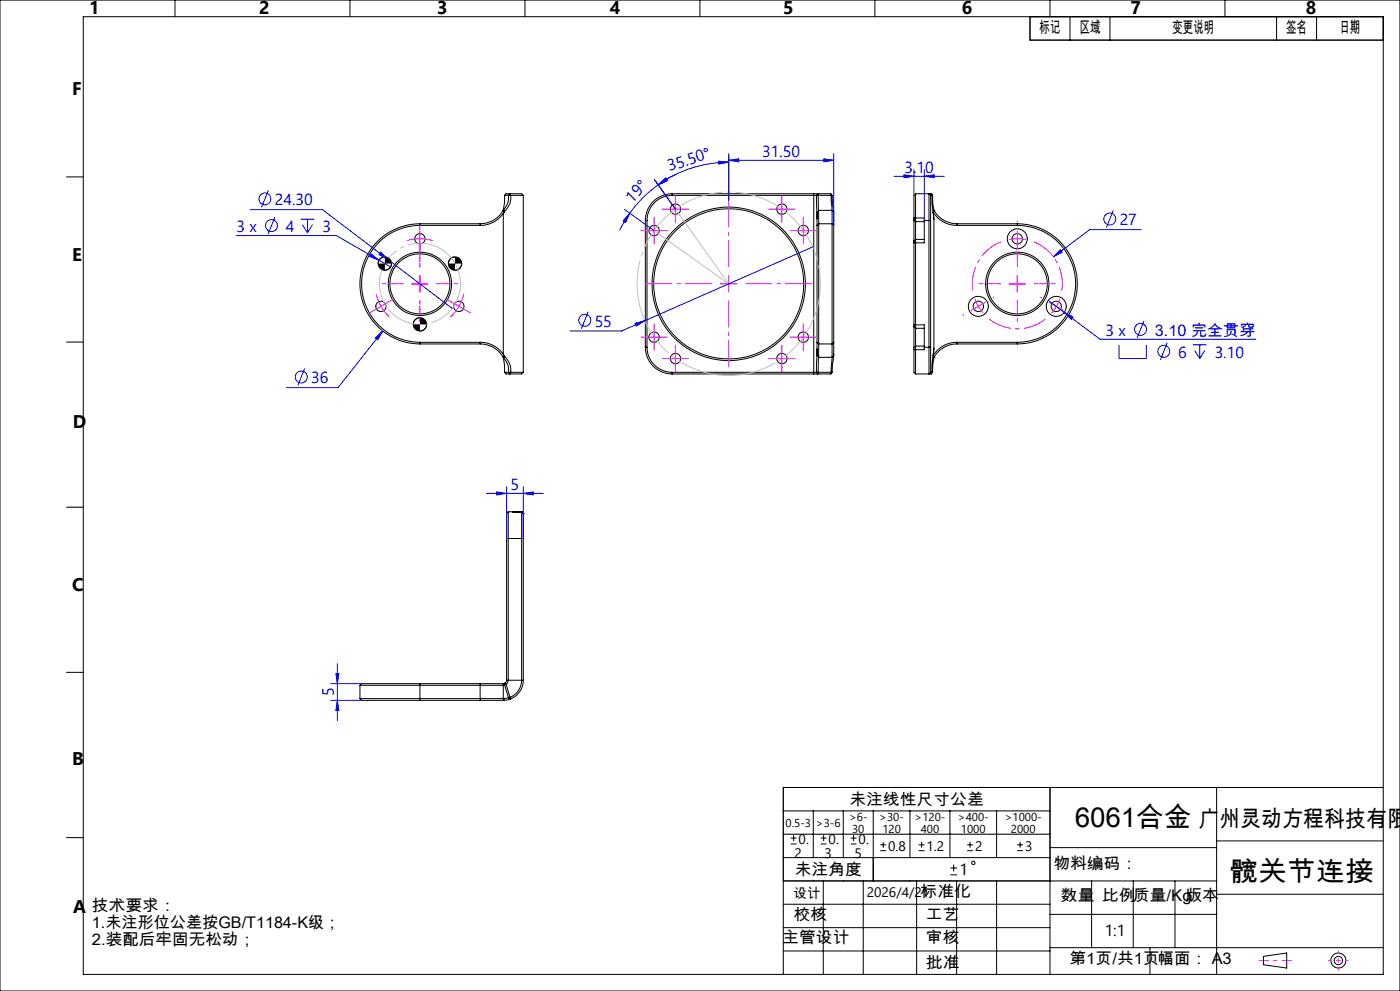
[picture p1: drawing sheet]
<svg xmlns="http://www.w3.org/2000/svg" width="420mm" height="297mm" viewBox="0 0 420 297" stroke-linecap="round" stroke-linejoin="round" font-family="sans-serif">
<g fill="none" stroke="#000" stroke-width=".3">
<path d="M0 0h420v297h-420zM25 5h390v287h-390zM52.5 0v5M105 0v5M157.5 0v5M210 0v5M262.5 0v5M309 5v7h106M315 0v5M321 5v7M333 5v7M367.5 0v5"/>
<path d="M383 5v7M395 5v7M20 53h5M151.4 58.5l-.1 2.3-.3 2.2M151.4 58.5l1.1 .1M152.5 58.6l-.2 2.3-1.3 2.1M152.5 58.6h.7M153 58.1h2a1.99 1.99 0 0 1 2 .5M153 58.1l-.5 .5M153 58.1l.2 .5M153 58.1h-1.2l-.4 .4M153.2 58.6a5.6 5.6 0 0 1-1.9 4.9"/>
<path d="M153.2 58.6h3.8M157 58.6v53M201.6 58.6h43.3M201.6 58.6a7.6 7.6 0 0 0-7.5 7.5M201.6 58.1a8 8 0 0 0-8 8M201.6 58.1h42.5M201.6 58.1v.5M244.1 58.1h1.2M244.1 58.1v54M244.9 58.6l.2 7M245.3 58.1h3.9M245.3 58.1l-.4 .5"/>
<path d="M245.3 58.1l.2 .4M245.5 58.5v4.8M245.5 58.5l-.6 .1M245.5 58.5l3.8 .1M249.2 58.1l.1 .5M249.2 58.1l.5 .5M249.3 58.6l.3 4.4M249.3 58.6h.4M249.7 58.6l.4 4.9M274.7 58.1v7.2M274.7 58.1a1.93 1.93 0 0 0-.5 2v5.3M274.7 58.1h4"/>
<path d="M278.7 58.1v54M278.7 58.1h.6M278.7 58.1l.5 .5M279.2 58.6v7.5M279.2 58.6h.4M279.3 58.1l.3 .5M279.3 58.1l.5 .4M279.6 58.6v2.6l.6 4.4M279.8 58.5v2.3l.4 2.2M279.8 58.5l-.2 .1M115.5 77l-1.2 .4-.7 .8-.1 .8M117.4 79l-.3 1.2-.8 .6-.8 .2"/>
<path d="M126 67.6a17.5 17.5 0 0 0-17.5 17.5 17.5 17.5 0 0 0 17.5 17.5M126 67.1a18 18 0 0 0-18 18 18 18 0 0 0 18 18M126 67.6h18M126 67.1v.5M126 67.1h18M136.5 77l-1.4 .5-.4 .7-.2 .8M138.5 79l-.2 .8-.5 .7-1.3 .5M144 67.1v.5M150.9 63.1a8 8 0 0 1-6.9 4M150.9 63.1l.4 .4M151 63h.1M151 64a8.4 8.4 0 0 1-7 3.6"/>
<path d="M151 64v42.1M151 63l-.1 .1M151.3 63.5l-.3 .5M193.6 66.1v38M193.6 66.1h.5M194.1 66.1v38M245.1 67.6v35M245.5 63.3l-.4 .3v4M245.6 67.1v36M245.6 63v4.1M245.6 67.1h4M245.6 67.1l-.5 .5"/>
<path d="M245.6 63h4M245.6 63l-.1 .3M249.6 63v.1M249.6 67.1v36M249.6 63.1v4M249.6 67.1l.5 .5M249.6 63.1l.5 .4M250.1 67.6v35M250.1 63.5v4.1M274.2 72.2v.6M274.2 65.4v.5M274.2 65.9v6.3"/>
<path d="M274.2 65.9l.5 .5M274.2 72.8v24.6M274.7 71.8v26.6M274.7 65.3h2.6v.8M274.7 65.3v1.1M274.7 66.4v5.4M274.7 71.8h2.6M274.7 71.8l-.5 .4M274.7 66.4h2.6M274.7 65.3l-.5 .1M277.3 66.1h1.9M277.3 66.1v6.7h-3.1"/>
<path d="M279.2 66.1v38M280 63.6a8.5 8.5 0 0 0 7.1 4M280 63.6l.2 2M280.2 63l-.2 .6M280.2 63a8 8 0 0 0 6.9 4.1M280.2 65.6v38.9M280.2 63h.1M287.1 67.6h18.1M287.1 67.1h18.1M287.1 67.1v.5M305.2 67.6a17.5 17.5 0 0 1 17.5 17.5 17.5 17.5 0 0 1-17.5 17.5M305.2 67.1a18 18 0 0 1 18 18 18 18 0 0 1-18 18"/>
<path d="M305.2 67.1v.5M126 95.2l-1.4 .5-.5 .7-.1 .8M128 97.2l-.2 .8-.5 .7-1.3 .5M274.2 97.4v.5M274.2 97.9v6.3M274.2 97.9l.5 .5M274.2 97.4h3.1v6.7M274.7 98.4v5.3M274.7 98.4h2.6M20 102.5h5M126 102.6h18M126 102.6v.5"/>
<path d="M126 103.1h18M144 102.6a8.6 8.6 0 0 1 7 3.5M144 103.1a7.9 7.9 0 0 1 6.9 3.9M144 102.6v.5M150.9 107l.1 .1M151 107.1h.1M151 107.1l1.3 2.1 .3 2.4 .4 .5M151 107.1l.3 2.2 .1 2.3M151 106.1l.3 .5M151.3 106.6a6.4 6.4 0 0 1 1.9 5M151.3 106.6l-.4 .4M151.4 111.6h1.8"/>
<path d="M151.4 111.6l.4 .5h1.2M153.2 111.6h3.8M153.2 111.6l-.2 .5M157 111.6a2.42 2.42 0 0 1-2.5 .5h-1.5M193.6 104.1a8 8 0 0 0 8 8M193.6 104.1h.5M194.1 104.1a7.6 7.6 0 0 0 7.5 7.5M201.6 111.6h43.3M201.6 112.1h42.5M201.6 111.6v.5M244.1 112.1h1.3M244.9 111.6h4.8"/>
<path d="M244.9 111.6l.5 .5M245.1 102.6v3.9l.4 .4M245.1 104.5l-.2 7.1M245.1 102.6l.5 .5M245.4 112.1h3.8M245.5 106.9l-.1 5.2M245.5 106.9l.1 .2M245.6 103.1v4M245.6 103.1h4M245.6 107.1h4M249.6 107.1l-.4 5M249.6 103.1v3.9"/>
<path d="M249.6 107v.1M249.7 111.6l-.5 .5M250.1 102.6v4M250.1 106.6l-.4 5M250.1 102.6l-.5 .5M250.1 106.6l-.5 .4M274.2 104.2v.6M274.2 104.8v5.3a1.93 1.93 0 0 0 .5 2M274.2 104.8h.5M274.7 104.8v7.3M274.7 103.7v1.1M274.7 112.1h4"/>
<path d="M274.7 103.7h2.6M274.7 103.7l-.5 .5M277.3 104.1v.7h-2.6M277.3 104.1h1.9M278.7 112.1h.7M279.2 104.1v7.5M279.2 111.6h.4M279.2 111.6l-.5 .5M279.6 111.6h.2M279.6 111.6l-.2 .5M279.8 111.6l-.4 .5M280 106.5l.2 .6"/>
<path d="M280.2 104.5l-.5 4-.1 3.1M280.2 107.1l-.4 2.2v2.3M280.2 104.5l-.2 2M280.2 107.1h.1M287.1 103.1a8 8 0 0 0-6.9 4M287.1 102.6a8.4 8.4 0 0 0-7.1 3.9M287.1 102.6h18.1M287.1 103.1h18.1M287.1 102.6v.5M305.2 102.6v.5M20 152h5M152.5 153.4v50.7l-.7 1"/>
<path d="M152.5 153.4a1.93 1.93 0 0 0-.5 2v6M152.5 153.4h4M153.9 153.4h2.6M156.5 153.4v50.5a5.5 5.5 0 0 1-3.5 5.1M156.5 153.4h.1M156.5 153.4l.5 .5M157 153.9v7.5M157 153.9h.1M152 161.4h5M152 161.4v42.5M157 161.4v42.5M20 201.5h5"/>
<path d="M108 205.4h43M108 209.4h42.9M108 209.4a1.88 1.88 0 0 0 2 .5h16M108 205.4v4M126 204.9h-16a1.96 1.96 0 0 0-2 .5M126 204.9v5M126 204.9h18M126 209.9h18M144 204.9h7.2l-.3 .4M144 204.9v5M150.9 205.3h.1M150.9 209.4l.4 .5"/>
<path d="M150.9 209.4h.1M150.9 205.3l.1 .1M151 205.4v4M151.3 209.9h-7.3M151.4 205.2l-.4 .1M151.4 205.2l1.1 3.9M151.6 204.7l-.6 .2M151.6 204.7l-.2 .5M151.6 204.7l.2 .4M151.8 205.1l-.4 .1M151.8 205.1l1.2 3.9M152 203.9l-.4 .8"/>
<path d="M152 203.9h5M152.5 209.1l-1.5 .3M152.5 209.1l.7 .3M153 209l-.5 .1M153 209l.2 .4M153.2 209.4l-1.9 .5M157 203.9a5.9 5.9 0 0 1-3.8 5.5M315 236v56M365 236v56M415 236h-180v56M20 251h5M235 243h80"/>
<path d="M235 250h80M235 257h80M237.2 252.9h1.8M237.2 251.2h1.8M238.1 250.3v1.8M244 243v14M246.2 252.9h1.8M246.2 251.2h1.8M247.1 250.3v1.8M253 243v14M255.2 252.9h1.8M255.2 251.2h1.8"/>
<path d="M256.1 250.3v1.8M262 243v21M264.1 254.9h1.8M264.1 253.2h1.8M265 252.3v1.8M273 243v14M275.6 254.9h1.8M275.6 253.2h1.8M276.5 252.3v1.8M285 243v14M286.1 259.1v2.1M290.2 254.9h1.7"/>
<path d="M290.2 253.2h1.7M291 252.3v1.8M299 243v14M305.2 254.9h1.7M305.2 253.2h1.7M306 252.3v1.8M315 254h50M365 252h50M235 264h130M235 278h80M235 271h80M247 264v28"/>
<path d="M259 264v28M275 264v28M285.1 262.2h2M285.1 260.1h2M287 264v28M299 264v28M315 274h50M327.5 264v20M340 264v20M352.5 264v20M365 268h50M235 285h80"/>
<path d="M315 284h100M345 284v8M379 286.6l7-1v4.5l-7-1z"/>
<circle cx="115.4" cy="79" r="2.01"/>
<circle cx="126" cy="71.6" r="1.56"/>
<circle cx="136.5" cy="79" r="2.01"/>
<circle cx="196.2" cy="69.1" r="1.56"/>
<circle cx="202.6" cy="62.7" r="1.56"/>
<circle cx="234.6" cy="62.7" r="1.55"/>
<circle cx="241" cy="69.1" r="1.56"/>
<circle cx="305.2" cy="71.6" r="3"/>
<circle cx="305.2" cy="71.6" r="1.56"/>
<circle cx="114.3" cy="91.8" r="1.55"/>
<circle cx="126" cy="85.1" r="9.5"/>
<circle cx="126" cy="85.1" r="9"/>
<circle cx="126" cy="97.2" r="2"/>
<circle cx="137.7" cy="91.8" r="1.56"/>
<circle cx="218.6" cy="85.1" r="22.5"/>
<circle cx="218.6" cy="85.1" r="23"/>
<circle cx="293.5" cy="91.8" r="1.56"/>
<circle cx="293.5" cy="91.8" r="3"/>
<circle cx="305.2" cy="85.1" r="9"/>
<circle cx="305.2" cy="85.1" r="9.5"/>
<circle cx="316.9" cy="91.8" r="1.56"/>
<circle cx="316.9" cy="91.8" r="2.99"/>
<circle cx="196.2" cy="101" r="1.55"/>
<circle cx="202.6" cy="107.5" r="1.55"/>
<circle cx="234.6" cy="107.5" r="1.54"/>
<circle cx="241" cy="101" r="1.55"/>
<circle cx="292" cy="258.6" r=".52"/>
<circle cx="401.5" cy="287.9" r="1.24"/>
<circle cx="401.5" cy="287.9" r="2.25"/>
</g>
<g fill="none" stroke="#00f" stroke-width=".3">
<path d="M80.5 57l-2 5.2M196.3 53.8l6.3 8.9M197.4 55.4l-4.6 3.9-3.9 4.6M197.4 55.4l2.3-2 .5 .7zM202.6 52.3l-5.2 3.1M215.6 48.3l3 .3-3 .6zM218.6 48l3-.4v.9zM218.6 46v14.1M218.6 48h31.5M218.6 48.6a37 37 0 0 0-21.2 6.8M247.1 47.6l3 .4-3 .5zM250.1 46v21.6"/>
<path d="M268.2 52.8h15.1M271.2 52.4l3 .4-3 .5zM274.2 50.8v7.8M277.3 52.8l3-.4v.9zM277.3 50.8v15.3M70.9 70.6h30l12.8 7.4M75 62.8h21.7l19.6 14.9M82.5 65l-2.1 5.2M90.2 65.7h4.1M90.7 67.3l1.6 2.5M92.3 65.7v4.1M93.8 67.3l-1.5 2.5"/>
<path d="M111.3 76.1l2.4 1.9-2.8-1.1zM113.7 78l3.5 2M114.2 75.5l2.1 2.2-2.6-1.4zM116.3 77.7l19.3 14.7M187.3 62.8l8.9 6.3M188.9 63.9l-1.2 2.8-.8-.5zM188.9 63.9l-3 5.1M243.8 74l-50.4 22.1M318.1 74.8l.6 .8-2.7 1.4zM334 63.1l-2.1 5.1M342.4 68.8h-15.5l-10.9 8.2M114.8 99.2l-13.4 17h-15.5"/>
<path d="M176.5 93.4l-2.1 5.1M190.5 96.9l2.9-.8-2.5 1.7zM193.4 96.1l-6.9 3.1h-15.5M314.5 90l4.8 3.6M319.3 93.6l2.6 1.5-.5 .7zM319.3 93.6l10.7 8.1h46.7M343.2 96.2l-2.1 5.1M91.4 110.4l-2 5.1M112.6 101.3l2.2-2.1-1.5 2.6zM335.7 103.4v4.1h8.2v-4.1M350.2 102.7l-2.1 5.1M357.9 103.4h4.1"/>
<path d="M358.4 105l1.5 2.5M359.9 103.4v4.1M361.5 105l-1.6 2.5M146 147.9h17M149 147.4l3 .5-3 .4zM152 145.9v15.5M157 147.9l3-.5v.9zM157 145.9v15.5M101.2 198.9v17M99.2 209.9h9.3M99.2 204.9h9.3M100.8 201.9h.9l-.5 3z"/>
<path d="M101.2 209.9l.5 3h-.9z"/>
<circle cx="79.5" cy="59.6" r="1.8"/>
<circle cx="81.5" cy="67.6" r="1.79"/>
<circle cx="332.9" cy="65.6" r="1.79"/>
<circle cx="175.4" cy="96" r="1.8"/>
<circle cx="342.2" cy="98.7" r="1.8"/>
<circle cx="90.4" cy="113" r="1.8"/>
<circle cx="349.1" cy="105.3" r="1.8"/>
</g>
<g fill="none" stroke="#f0f" stroke-width=".3" stroke-dasharray="30.5 1.3 1.3 1.3" stroke-linecap="butt">
<path d="M123.5 71.8l-1.5 .4M126 71.6l-2.5 .2M126 71.6l2.5 .2M126 71.6v-2.5M126 71.6v2.5M126 69.1v-1.6M126 74.1v1.5M128.5 71.8l1.5 .4M193.7 69.1h-1.5M196.2 66.6v-1.6M196.2 71.6v1.5M198.7 69.1h1.6"/>
<path d="M200.2 62.7h-1.6M202.7 60.2v-1.6M202.7 65.2v1.5M205.2 62.7h1.5M232.1 62.7h-1.6M234.6 60.2v-1.6M234.6 65.2v1.5M237.1 62.7h1.5M238.5 69.1h-1.5M241 66.6v-1.6M241 71.6v1.5M243.5 69.1h1.6"/>
<path d="M305.2 71.6l-2.5 .2M305.2 71.6l2.5 .2M305.2 71.6v-2.5M305.2 71.6v2.5M305.2 66.6v-.5M305.2 76.6v.5M112.1 93.1l-1.3 .7M113.3 89.5l-.5-1.5M114.3 91.8l1.4 2M114.3 91.8l-1-2.3M114.3 91.8l-2.2 1.3M114.3 91.8l2.2-1.2"/>
<path d="M115.7 93.8l1.1 1.2M116.5 90.6l1.3-.8M126 85.1v-2.5M126 85.1h-2.5M126 85.1v2.5M126 85.1h2.5M135.5 90.6l-1.3-.8M136.2 93.8l-1 1.2M138.7 89.5l.5-1.5M139.9 93.1l1.3 .7M196.2 98.5v-1.5M241 98.5v-1.5"/>
<path d="M289.2 94.3l-.4 .3M297.8 89.3l.5-.2M305.2 85.1v-2.5M305.2 85.1h-2.5M305.2 85.1v2.5M305.2 85.1h2.5M312.6 89.3l-.5-.2M316.9 91.8l1-2.3M316.9 91.8l-1.4 2M316.9 91.8l2.2 1.3M316.9 91.8l-2.2-1.2M321.2 94.3l.5 .3"/>
<path d="M193.7 101h-1.5M196.2 103.5v1.6M198.7 101h1.6M200.2 107.4h-1.6M202.7 104.9v-1.5M202.7 109.9v1.6M205.2 107.4h1.5M232.1 107.4h-1.6M234.6 104.9v-1.5M234.6 109.9v1.6M237.1 107.4h1.5M238.5 101h-1.5"/>
<path d="M241 103.5v1.6M243.5 101h1.6"/>
</g>
<path d="M300.3 72.5a13.5 13.5 0 0 0-8.4 14.6M296.7 95.6a13.5 13.5 0 0 0 17 0M318.5 87.1a13.5 13.5 0 0 0-8.4-14.6" fill="none" stroke="#f0f" stroke-width=".3" stroke-dasharray="30.5 1.3 1.3 1.3" stroke-dashoffset="23.2" stroke-linecap="butt"/>
<g fill="none" stroke="#f0f" stroke-width=".3">
<path d="M193.7 69.1h5M196.2 66.6v5M200.1 62.7h5M202.6 60.2v5M232.1 62.7h5M234.6 60.2v5M238.5 69.1h5M241 66.6v5M123.5 85.1h5M126 82.6v5M135.5 90.6l2.2 1.2M137.7 91.8l-1.5 2.1"/>
<path d="M137.7 91.8l2.1 1.3M138.7 89.6l-1 2.2M196.2 98.5v5M216.1 85.1h5M218.6 82.6v5M241 98.5v5M292.5 89.6l1 2.2M293.5 91.8l1.4 2.1M293.5 91.8l-2.2 1.3M295.7 90.6l-2.2 1.2M302.7 85.1h5M305.2 82.6v5"/>
<path d="M193.7 101h5M200.1 107.5h5M202.6 104.9v5.1M232.1 107.5h5M234.6 104.9v5.1M238.5 101h5"/>
</g>
<path d="M244.9 77a27.5 27.5 0 0 0-46-11.1 27.5 27.5 0 0 0 12.6 45.7 27.5 27.5 0 0 0 33.8-33.2l-.4-1.4" fill="none" stroke="#c0c0c0" stroke-width=".3" stroke-dasharray="30.5 1.3 1.3 1.3" stroke-dashoffset="-2.6" stroke-linecap="butt"/>
<path d="M137.6 81.5a12.1 12.1 0 0 0-20.3-5 12.1 12.1 0 0 0 5.3 20.2 12.1 12.1 0 0 0 15.3-14.2l-.3-1" fill="none" stroke="#c0c0c0" stroke-width=".3" stroke-dasharray="30.5 1.3 1.3 1.3" stroke-dashoffset="11.4" stroke-linecap="butt"/>
<path d="M121 85.1h-4.3M126 80.1v-4.3M126 90.1v4.2M131 85.1h4.2M300.2 85.1h-4.2M305.2 80.1v-4.3M305.2 90.1v4.2M310.2 85.1h4.3" fill="none" stroke="#f0f" stroke-width=".3" stroke-dasharray="30.5 1.3 1.3 1.3" stroke-dashoffset="30.3" stroke-linecap="butt"/>
<path d="M121 85.1h-6.5M126 80.1v-6.5M126 90.1v6.5M131 85.1h6.5M300.2 85.1h-6.5M305.2 80.1v-6.5M305.2 90.1v6.5M310.2 85.1h6.5" fill="none" stroke="#f0f" stroke-width=".3" stroke-dasharray="30.5 1.3 1.3 1.3" stroke-dashoffset="29.1" stroke-linecap="butt"/>
<path d="M213.6 85.1h-20M218.6 80.1v-20M218.6 90.1v20M223.6 85.1h20" fill="none" stroke="#f0f" stroke-width=".3" stroke-dasharray="30.5 1.3 1.3 1.3" stroke-dashoffset="22.4" stroke-linecap="butt"/>
<path d="M398.5 287.9h6M401.5 284.9v6" fill="none" stroke="#f0f" stroke-width=".3" stroke-dasharray="30.5 1.3 1.3 1.3" stroke-dashoffset="29.4" stroke-linecap="butt"/>
<path d="M377.5 287.9h10" fill="none" stroke="#f0f" stroke-width=".3" stroke-dasharray="30.5 1.3 1.3 1.3" stroke-dashoffset="27.4" stroke-linecap="butt"/>
<path d="M202.6 62.7l16 22.4-22.4-16" fill="none" stroke="#c0c0c0" stroke-width=".3"/>
<path d="M134.5 79l.4 1.2 .8 .6 .8 .2v-2zM136.5 77v2h2l-.2-.8-.6-.8zM113.5 79l.2 1 .6 .6 1.2 .4v-2zM115.5 77v2h1.9l-.5-1.4-.8-.5zM124 97.2l.1 .8 .5 .7 1.4 .5v-2zM126 95.2v2h2l-.2-.8-.5-.7z" fill="#000"/>
<g fill="#00f">
<path d="M247.1 47.6l3 .4-3 .5zM218.6 48l3-.4v.9z"/>
<path d="M112.6 101.3l.7 .5 1.5-2.6zM111.3 76.1l-.4 .8 2.8 1.1zM318.1 74.8l-2.1 2.2 2.7-1.4zM319.3 93.6l2.1 2.2 .5-.7z"/>
<path d="M277.3 52.8l3-.4v.9zM271.2 52.4l3 .4-3 .5z"/>
<path d="M157 147.9l3-.5v.9zM149 147.4l3 .5-3 .4z"/>
<path d="M101.2 209.9l.5 3h-.9zM100.8 201.9h.9l-.5 3z"/>
<path d="M114.2 75.5l-.5 .8 2.6 1.4zM190.5 96.9l.4 .9 2.5-1.7z"/>
<path d="M215.6 48.3l3 .3-3 .6zM197.4 55.4l2.3-2 .5 .7z"/>
<path d="M197.4 55.4l2.3-2 .5 .7zM188.9 63.9l-1.2 2.8-.8-.5z"/>
</g>
<g font-size="8.2">
<text x="322.4" y="247.9">6061合金</text>
<text x="369" y="264">髋关节连接</text>
</g>
<text font-size="6.9" x="359.5" y="247.8">广州灵动方程科技有限</text>
<g font-size="5.5">
<text x="26.7" y="4.3">1</text>
<text x="77.7" y="4.3">2</text>
<text x="131.2" y="4.3">3</text>
<text x="183" y="4.3">4</text>
<text x="235" y="4.3">5</text>
<text x="288.5" y="4.3">6</text>
<text x="339.2" y="4.3">7</text>
<text x="391.8" y="4.3">8</text>
<text x="21.7" y="28.5">F</text>
<text x="21.7" y="78.1">E</text>
<text x="21.8" y="128.2">D</text>
<text x="21.6" y="177.2">C</text>
<text x="21.7" y="229.3">B</text>
<text x="21.9" y="273.5">A</text>
</g>
<g font-size="4.8">
<text x="311.9" y="9.8">标记</text>
<text x="323.9" y="9.8">区域</text>
<text x="351.7" y="9.8">变更说明</text>
<text x="385.8" y="9.8">签名</text>
<text x="401.8" y="9.8">日期</text>
<text x="254.8" y="241.2">未注线性尺寸公差</text>
<text x="238.4" y="262.2">未注角度</text>
<text x="287.8" y="262.2">1</text>
<text x="316" y="260.5">物料编码：</text>
<text x="276.2" y="268.7">标准化</text>
<text x="27.6" y="273.2">技术要求：</text>
<text x="238.1" y="275.8">校核</text>
<text x="277.8" y="275.8">工艺</text>
<text x="318.3" y="270.1">数量</text>
<text x="330.6" y="270.1">比例质量/Kg版本</text>
<text x="27.6" y="278.2">1.未注形位公差按GB/T1184-K级；</text>
<text x="331.4" y="280.4">1:1</text>
<text x="27.6" y="283.2">2.装配后牢固无松动；</text>
<text x="234.7" y="282.7">主管设计</text>
<text x="277.8" y="282.7">审核</text>
<text x="277.8" y="290">批准</text>
<text x="320.8" y="289">第1页/共1页幅面： A3</text>
</g>
<g font-size="4.8" fill="#00f">
<text x="228.7" y="46.9">31.50</text>
<text x="200.9" y="51.3" transform="rotate(-18 200.9 51.3)">35.50°</text>
<text x="271.3" y="51.7">3.10</text>
<text x="82.4" y="61.5">24.30</text>
<text x="189.6" y="61" transform="rotate(-45 189.6 61)">19°</text>
<text x="70.9" y="69.5">3 x</text>
<text x="85.7" y="69.5">4</text>
<text x="96.7" y="69.5">3</text>
<text x="335.9" y="67.5">27</text>
<text x="178.4" y="97.9">55</text>
<text x="331.6" y="100.6">3 x</text>
<text x="346.5" y="100.6">3.10 完全贯穿</text>
<text x="353.4" y="107.2">6</text>
<text x="364.4" y="107.2">3.10</text>
<text x="93.4" y="114.9">36</text>
<text x="153.2" y="146.8">5</text>
<text x="100.1" y="208.7" transform="rotate(-90 100.1 208.7)">5</text>
</g>
<g font-size="4.1">
<text x="238.4" y="257">2</text>
<text x="239.6" y="253">0.</text>
<text x="247.4" y="257">3</text>
<text x="248.6" y="253">0.</text>
<text x="256.4" y="257">5</text>
<text x="257.6" y="253">0.</text>
<text x="266.5" y="255">0.8</text>
<text x="278" y="255">1.2</text>
<text x="292.5" y="255">2</text>
<text x="307.5" y="255">3</text>
<text x="238.1" y="269.2">设计</text>
<text x="260" y="268.8">2026/4/21</text>
</g>
<g font-size="3.4">
<text x="235.7" y="247.7">0.5-3</text>
<text x="244.8" y="247.7">&gt;3-6</text>
<text x="254.7" y="246.1">&gt;6-</text>
<text x="255.6" y="249.6">30</text>
<text x="263.8" y="246.1">&gt;30-</text>
<text x="264.7" y="249.6">120</text>
<text x="274.4" y="246.1">&gt;120-</text>
<text x="276.2" y="249.6">400</text>
<text x="287.4" y="246.1">&gt;400-</text>
<text x="288.3" y="249.6">1000</text>
<text x="301.4" y="246.1">&gt;1000-</text>
<text x="303.3" y="249.6">2000</text>
</g>
</svg>
